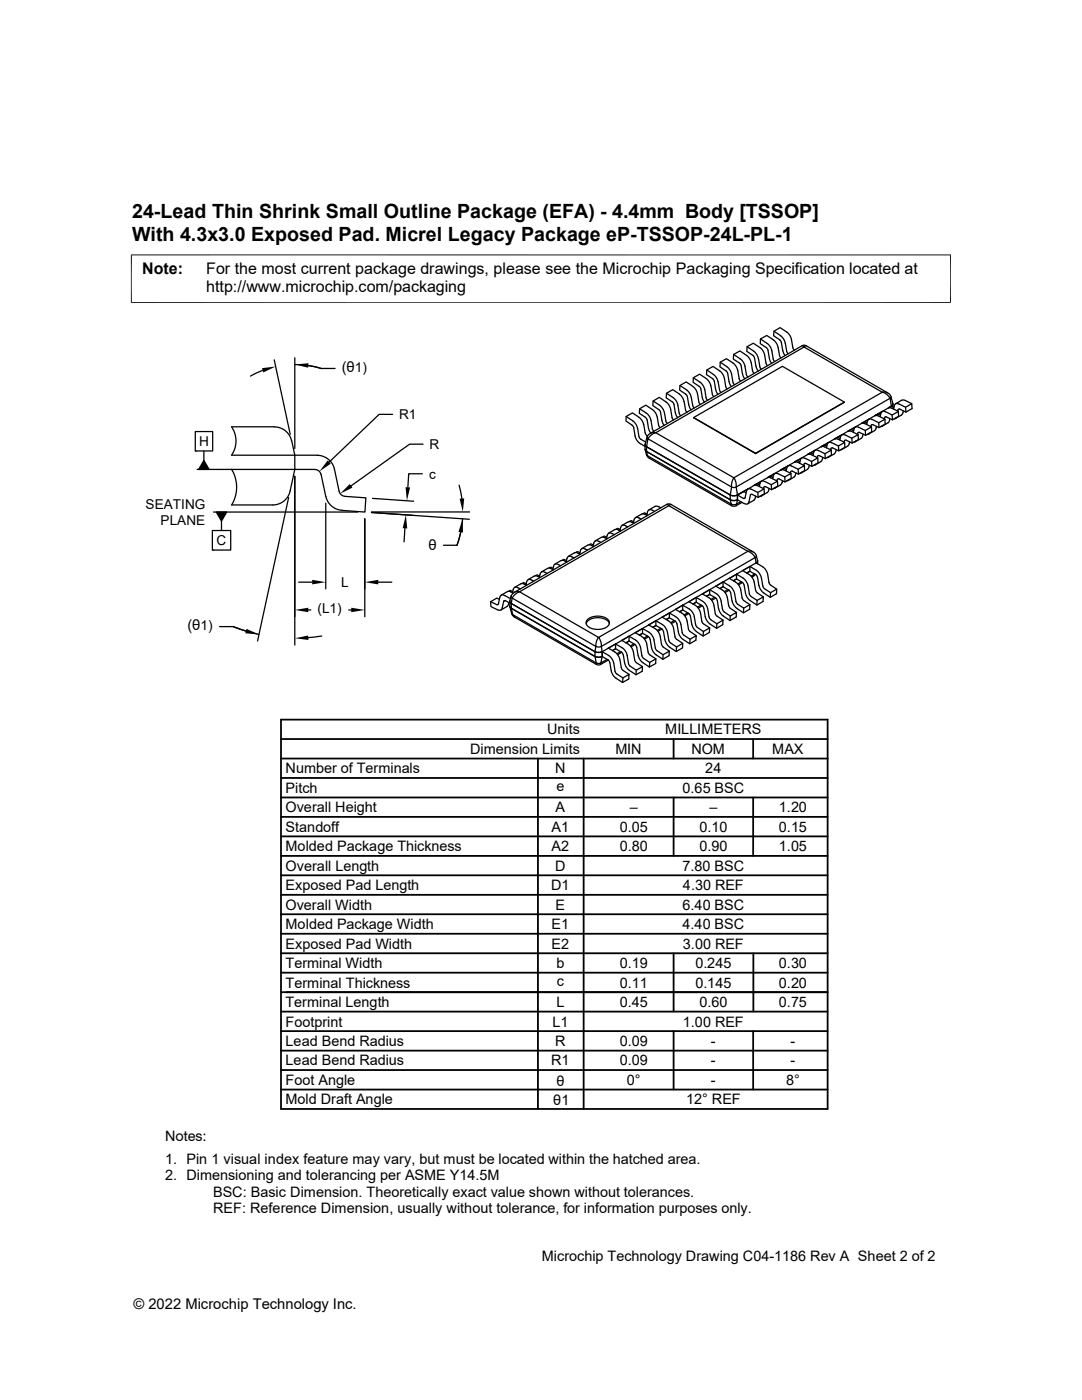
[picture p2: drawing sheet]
<svg xmlns="http://www.w3.org/2000/svg" width="216mm" height="279mm" viewBox="0 0 216 279" stroke-linecap="round" stroke-linejoin="round" font-family="sans-serif">
<g fill="none" stroke="#000" stroke-width=".25">
<path d="M52.4 73.9l-2.4 1.2M54.7 71.8l3.2 14.9M58.8 72.7l2.1 .2 3.3 .7M58.8 71.4v18.1M61.5 72.9l2.6 .7M64.2 73.5h2.7M133 78.5l1.5 1 .4 .5 .3 .6 .4 1.9 .2 .5M135.6 78.7a2.47 2.47 0 0 1 .9 1.4l.3 1.8 .3 .4M135.6 78.6l-1.4-.8-1.2 .7-.1 .9 1.5 1.1 .3 1.9M135.7 76.9l1.3 .9M137 77.8l.7 .9 .5 2.3 .3 .4M138.2 77.1l.8 .9 .5 2.3 .3 .4"/>
<path d="M138.2 77.1l-1.3-.9-1.2 .7-.1 1 1.5 1.1 .3 1.8 .5 1M138.3 75.4l1.5 1 .5 .5 .3 .8 .3 1.8 .3 .4M140.9 75.6l.6 .6 .3 .8M140.9 75.5l-1.3-.8-1.3 .7v.9l1.5 1.1 .4 2.2 .4 .7M141 73.9l1.7 1.1 .6 1.2M141.9 77l.3 1.7 .3 .4M142.2 75.6l.3 .4 .3 1.7M142.8 77.7l.5 1M143.3 76.2l.3 1.7 .3 .4M143.6 74l-1.3-.9-1.3 .8v.9l1.2 .8M143.6 74l.6 .6 .3 .9M143.7 72.3l1.3 .9a2.44 2.44 0 0 1 1 1.5l.3 1.7 .3 .4"/>
<path d="M144.5 75.5l.3 1.7 .3 .4M146.3 72.5l.7 .8 .5 2.3 .3 .5M146.3 72.5l-1.4-.9-1.2 .7v.9l1.4 1.1 .5 2.2 .3 .7M146.4 70.7l1.3 .9a2.29 2.29 0 0 1 1 1.5l.2 1.7 .3 .4M147.6 72.5l.3 .4 .2 1.7 .5 1M148.9 70.9l-1.3-.9-1.2 .7-.1 1 1.3 .8M148.9 70.9l.6 .6 .3 .7 .4 1.8M149.1 69.2l1.6 1.2 .6 1.2M150.2 74l.3 .5M150.2 70.9l.3 .5 .3 1.7 .5 1M151.3 71.6l.3 1.7 .3 .4M151.6 69.4l-1.3-.9-1.2 .7-.1 .9 1.2 .8"/>
<path d="M151.6 69.4l.6 .6 .3 .6 .3 1.9M151.7 67.6l1.5 1.1 .5 .5 .3 .6 .3 1.9 .3 .4M152.8 72.5l.4 .5M152.9 69.4l.3 .4 .4 2.1 .4 .6M154.3 67.8a2.29 2.29 0 0 1 .9 1.5l.3 1.6M154.3 67.8l-1.3-.8-1.3 .6v1l1.2 .8M154.4 66.1l1.4 .9M155.5 70.9l.4 .5M155.7 67l.6 .6 .4 .9M155.9 68.3l.4 2 .4 .7M155.9 68.4l-.3-.6-1.2-.8v-.9l1.3-.7 1.5 1 .4 .5 .3 .6 .3 1.9M156.7 68.5l.3 1.7 .3 .4"/>
<path d="M158.2 69.4l.3 .5M160 69l.4 .3-29.5 17.1-1.1 .1M160 69l.4-.1 .5 .1M160 69l-30.2 17.5M160.9 69l-.5 .3 15.6 9 .6-.1 .5 .2M160.9 69l16.2 9.4M177.1 78.4l.7 .7 .4 1.5-.3 .4M177.8 79.1l-.2 .4 .3 1.6M179.9 79.9l-1.2 .7M180 79.9h.5l1.4 .7M39 86.1h3.4v3.9h-3.4zM39 90h.1"/>
<path d="M39.3 93.7h19.5l-.9 4.3a3.5 3.5 0 0 1-3.5 2.8h-8.2a6.8 6.8 0 0 0 0-7.1M40.7 91.9l1 1.8h-2.1zM40.7 90v1.9M46.2 85.2a5 5 0 0 1 0 5.6M46.2 85.2h8.5M54.7 85.2a3.5 3.5 0 0 1 3.5 2.8M57.6 99.3l-6.2 28.6M58.2 88l.6 2.8v2.9h4.2l.6 .3 .5 .7M58.8 95v33.7M63.3 90.9a3.5 3.5 0 0 1 3.4 2.8l1 4.3a1.33 1.33 0 0 0 1.1 1.1l4.2 .3-.2 2.8-4.6-.3a3.5 3.5 0 0 1-3.2-2.8l-.9-4.4M63.3 90.8h-17.1M74.3 99.5l8.2 .5"/>
<path d="M78.3 82.7h-2.7l-9.9 9.5M84.3 94.6h-2.7l-.2 2.6M84.4 88.6h-2.7l-11.8 8.4h.2M91.6 96.8l.6 2.7M124.9 83.1l1.4 .9M126.3 84l.6 .6 .3 .9M126.4 85.4l.3 1.6a2.36 2.36 0 0 0 1 1.5l1 .6M126.4 85.4l-.3-.6-1.2-.8v-.9l1.3-.7 1.5 1 .4 .5 .4 .9 .2 1.6 .5 .6M127.2 85.5l.4 1.9 1.2 .8M127.6 81.6l1.5 1 .5 .5 .3 .6 .3 1.9 .3 .4M128.7 88.7v1M128.7 89.7l.3 .4"/>
<path d="M128.7 89.8a1.94 1.94 0 0 0 1 1.7M129 90.7l.2 .3M129 90.1l.2 .9M129 90.1l16.7 9.6 .2 .9 .5 .1 .6-.1 .2-.9M129 90.1v-.9l16.7 9.6M129 90.1l16.7 9.6v-.9M129.1 87.2l-.4 1.5 .3 .4M129.1 87.2l.2 .4-.3 1.6 16.7 9.6M129.1 83.8l-.3-.5-1.2-.8v-.9l1.3-.7 1.5 1 .4 .5 .3 .6 .3 1.8M129.1 83.8l.4 2 .4 .6M129.2 91l16.7 9.6 .1 .3M129.2 91l.5 .5"/>
<path d="M129.7 91.5l16.3 9.4M129.7 87l1.2-.6 15.5 9a2.85 2.85 0 0 0-.4 1.8l-16.7-9.6zM129.8 86.5l-.4 .3-.3 .4M130.3 80l1.7 1.2 .6 1.2M131.4 84.9l.3 .4M132.6 82.4l.3 1.7 .3 .4M134.4 83.8l-.3-.4-.3-1.7a2.32 2.32 0 0 0-.9-1.5l-1.3-.9-1.3 .7v.9l1.4 1.2 .5 2.1 .3 .7M134.8 82.4l.4 1M138.4 83.4l17.7-10.3 12.4 7.1-17.7 10.3M138.4 83.3l12.4 7.2M145.7 98.8l.7 .2 .8-.2 1.3 .7 .2-.2 .2-1.3a.59 .59 0 0 1 1-.4l1.3 .7 1.3-.7v1l-1.2 .7-1.2-.6h-.3l-.3 1.4a.59 .59 0 0 1-.4 .5 .59 .59 0 0 1-.6-.1M145.7 99.7l.7 .2 .8-.2"/>
<path d="M146.4 95.4l29.6-17.1a2.55 2.55 0 0 1 1.6 1.2l-30.7 17.7-.1-1zM148.9 98.4l-.5-.3-1.2 .7v.9l1.3 .8M149.2 97.6l-2 1.2-.3-1.6-.5 .1-.4-.1-.3 1.6M149.2 97.6l-2 1.2v.9M150.5 96.9h.6M150.8 99l-.3 .8-1.3 .8M151.1 96.9l1.4 .7M151.2 98.3l.1 1M151.5 97.1l.1-.6a.6 .6 0 0 1 1-.4l1.3 .6 1.2-.7 .1 1-1.2 .7-1.3-.6h-.2l-.1 .4M151.6 96.8l-.5-.3-.6 .4M151.9 96.1l-2.7 1.5M151.9 96l1.6-.7 1.6 .7"/>
<path d="M152 98.8l-.4 .3M153.5 97.5l-.3 .7-1.3 .8M153.9 96.7l.1 1M154.3 94.9l-.1 .6M154.3 94.9a.6 .6 0 0 1 1-.4l1.3 .7 1.2-.7 .1 1-1.3 .7-1.3-.7-.1 .1-.2 .4M154.6 94.5l-1.4 .8 .6-.3 .4 .3M154.7 97.3l-.4 .2M155.8 96.8l-1.3 .7M155.8 93.8h.6l1.4 .7M155.8 93.8l-1.2 .7M156.1 95.9l-.3 .8M156.6 95.2v1"/>
<path d="M156.9 93.7l-.5-.3-.5 .4M157 93.4l-.1 .6M157 93.4a.58 .58 0 0 1 .9-.4l1.4 .6 1.2-.7v1l-1.2 .7-1.2-.6M157.2 93l-1.3 .8M157.4 95.7l-.4 .3M158.1 94h-.3l-.1 .4M158.5 95.2l-1.3 .7M158.5 92.2l.7 .1M158.5 92.2l-1.2 .7M158.8 94.4l-.3 .8M159.2 92.3l1.3 .6M159.3 93.6v1"/>
<path d="M159.6 92.2l-.5-.3-.6 .3M159.9 91.4l-1.4 .8M160.1 94.2l-.5 .2M160.6 91.5a.57 .57 0 0 0-.9 .3l-.1 .7M160.6 91.4l1.3 .7 1.3-.7v1l-1.2 .7-1.3-.6h-.2l-.1 .4M161.1 93.7l-1.2 .7M161.2 90.7l-1.2 .7M161.2 90.7h.5l1.5 .7M161.4 93.2l-.3 .4M161.5 92.8l-.1 .4M161.9 92.1l.1 1M162.3 90.6l-.5-.3-.6 .4"/>
<path d="M162.3 90.3l-.1 .6M162.4 90.3a.58 .58 0 0 1 .9-.4l1.3 .7 1.3-.8v1l-1.2 .7-1.3-.6-.2 .1-.1 .3M162.8 92.6l-.5 .3M163.8 92.1l-1.2 .7M164.1 91.7l-.3 .4M164.2 91.3l-.1 .4M164.6 90.6l.1 .9M165 89.1l-.5-.3-.6 .3h.5l1.5 .7M165.3 88.3l-4.1 2.4M165.4 91.1l-.4 .2M165.9 88.4a.57 .57 0 0 0-.9 .4l-.1 .6M166 88.3l1.3 .7 1.2-.7 .1 1-1.2 .7-1.3-.6h-.2l-.1 .4"/>
<path d="M166.5 90.6l-1.3 .7M166.9 89.7l-.4 .9M167.3 89l.1 1M167.6 87.5l-.4-.3-.6 .4h.5l1.4 .7M168.1 89.5l-.4 .3M168.5 80.2l-17.7 10.3-12.4-7.1M168.6 86.8a.57 .57 0 0 0-.9 .4l-.1 .6M168.7 86.8l1.3 .7 1.2-.8 .1 1-1.3 .7-1.3-.6-.1 .1-.2 .3M169.2 89l-1.3 .7M169.5 88.2l-.3 .8M169.9 86.1l-.6-.1-4 2.3M169.9 86.1l1.3 .6"/>
<path d="M170 87.5v.9M170.8 88l-.5 .2M171.3 85.3a.57 .57 0 0 0-.9 .4l-.1 .6M171.3 85.3l1.4 .6 1.2-.7v1l-1.2 .7-1.3-.6h-.2l-.1 .4M171.9 87.5l-1.3 .7M172.2 86.6l-.3 .9M172.7 85.9v1M173.1 84.1l-.2 .6M173.1 84.1a.6 .6 0 0 1 .9-.4l1.3 .7 1.3-.7v.9l-1.2 .7-1.3-.6-.3 .2M173.5 86.4l-.5 .3M173.8 84.9v.3M173.9 85.2l-1.5-.7h-.4l-2.8 1.5 .6-.3 .5 .3"/>
<path d="M174.5 85.9l-1.2 .7M174.9 85.1l-.4 .8M175.3 84.4l.1 .9M175.7 82.5l-.1 .7M175.8 82.5a.58 .58 0 0 1 .9-.4l1.3 .7 1.3-.7v1l-1.2 .7-1.3-.6h-.2l-.1 .4M176 82.1l-1.4 .8 .6-.3 .5 .3M176.1 84.9l-.4 .3M176.6 83.7l-1.5-.7-.4-.1-2.8 1.6 .6-.3 .5 .2M177.6 83.5l-.3 .8-1.3 .8M177.9 81.1l-.6 .3 .6-.3 .5 .2M177.9 81.5l-.5-.1-1.4 .7M177.9 81.4l1.4 .7"/>
<path d="M178 82.8l.1 1M178.2 80.6v.6M178.8 83.3l-.4 .3M179.3 80.6a.57 .57 0 0 0-.9 .4l-.1 .6M179.4 80.6l1.3 .7 1.2-.7 .1 .9-1.2 .8-1.3-.7-.2 .1-.1 .3M180.1 82.4l-.2 .4-1.3 .7M180.3 82l-.1 .4M180.7 81.3l.1 1M42.4 105.9h3.6v3.9h-3.6zM42.4 109.8h.1M42.6 102.2h28.8M43.2 102.2h2l-1 1.8z"/>
<path d="M44.2 104v1.9M59.6 116.2h2.7M65 100.4v17.1M72.8 103.5v19.6M74.1 102.3l19.6 1.3M74.1 102.2h19.6M75.5 116.2h2.7M80.8 105.5l-.2 2.6M88.5 108.8h2.7M91.9 106.2l-.7 2.6M92.3 103.5l-.4 2.7-.7 2.6M99.6 119.6l-.5-.2-1.2 .7 .1 1 1.3 .6"/>
<path d="M100.8 119.8l-.3 .2M101.5 118l.3-.2 .5 .3M101.7 119.9l.1 .3 .2 .2M101.9 119.5l-1.2-.6a.59 .59 0 0 0-.6-.2 .59 .59 0 0 0-.4 .5l-.2 1.3M102 118.1l.4 .3M102 118.2l-.7-.2-1.3 .8M102 119l-.3 .9M102 119l.2 .4-.2 1 16.7 9.7M102.6 118.8l1.1-.7 15.7 9.1a2.59 2.59 0 0 0-.5 1.8l-16.7-9.6zM102.7 118.2l-.4 .3-.3 .5M103.8 117.5l-.4-.2a.59 .59 0 0 0-.6-.1 .59 .59 0 0 0-.4 .5l-.1 .6M104.2 116.4l.3-.1 .5 .2"/>
<path d="M104.6 116.6l-.6-.1-1.3 .7M104.6 116.6l.5 .2M105.1 116.1l-.2 .7M106.5 116l-.4-.2a.59 .59 0 0 0-.6-.2 .59 .59 0 0 0-.4 .5M106.8 114.9l.4-.2 .5 .3M107.3 115.1l-.6-.2-1.3 .8M107.3 115l.4 .3M107.8 114.6l-.2 .6M109.2 114.4l-.4-.2a.59 .59 0 0 0-.6-.1 .59 .59 0 0 0-.4 .5M109.5 113.3l.4-.1 .5 .2M110 113.5l-.6-.1-1.4 .7M110 113.5l.4 .2"/>
<path d="M111.8 112.9l-.4-.2a.59 .59 0 0 0-.6-.1 .59 .59 0 0 0-.4 .4l-.1 .7M112 111.9l-1.3 .7M112 111.9l.3-.1 .4 .2M112.2 111.8l.3-.2 .5 .3M112.7 112l.4 .2M114.5 111.4l-.4-.3a.59 .59 0 0 0-.6-.1 .59 .59 0 0 0-.4 .5l-.1 .6M114.9 110.3l.3-.2 .5 .2M115.4 110.4l-.7-.1-1.3 .7M115.4 110.4l.4 .2M116.8 109.6a.59 .59 0 0 0-.6-.1 .59 .59 0 0 0-.4 .4l-.1 .7M116.8 109.6l.4 .2M117.6 108.7l.3-.2 .5 .3"/>
<path d="M118 108.9l-.6-.1-1.3 .7M118 108.9l.4 .2M119.5 108.1a.59 .59 0 0 0-.6-.2 .59 .59 0 0 0-.4 .5l-.2 .6M119.5 108l.4 .2M120.2 107.2l.4-.2 .5 .2M120.7 107.3l-.6-.1-1.3 .7M120.7 107.3l.4 .2M122.2 106.5a.59 .59 0 0 0-.6-.1 .59 .59 0 0 0-.4 .4l-.2 .7M122.2 106.5l.4 .2M122.9 105.6l.4-.2 .5 .3M123.4 105.8l-.6-.1-1.4 .7M123.4 105.8l.4 .2"/>
<path d="M123.8 105.3l-.1 .6M124.8 104.9a.59 .59 0 0 0-.6-.1 .59 .59 0 0 0-.4 .5M124.8 104.9l.4 .3M125.6 104.1l.3-.2 .5 .2M126.1 104.2l-.6-.1-1.4 .8M126.1 104.2l.4 .3M126.5 103.7l-.1 .7M127.5 103.4a.59 .59 0 0 0-.6-.1 .59 .59 0 0 0-.4 .4M127.5 103.4l.4 .2M128.3 102.5l.3-.2 .5 .3M128.8 102.7l-.7-.1-1.3 .7M128.8 102.7l.4 .2"/>
<path d="M130.2 101.9a.59 .59 0 0 0-.6-.2 .59 .59 0 0 0-.4 .5l-.1 .6M130.2 101.8l.4 .3M130.7 101l-1.2 .8M130.7 101.1l.4-.1 .3 .2M131.4 101.1l.4 .2M133 100.7l.5-.1 .4 .1M133 100.7l.5 .2-29.8 17.2-.6-.1-.4 .2M133 100.7l-30.3 17.5M133.9 100.7l-.4 .2 15.7 9.1h.6l.4 .1M133.9 100.7l16.3 9.4M138.9 119.2l1.3 .8M138.9 119.2v1l1.3 .7 .2 .5"/>
<path d="M138.9 119.2l-1.4 .9M140.1 118.5l1.4 .8a2.36 2.36 0 0 1 1 1.5l.3 1.8 1.5 1.2M140.1 118.5l-1.2 .7M141.6 117.7v.9l1.3 .8 .2 .4M141.6 117.7l1.3 .7M141.6 118.6l-.6 .4M141.6 117.7l-1.5 .8M142.6 119.2l-.7 .4M142.8 119.4l-.8 .4M142.8 117l-1.2 .7M142.8 117l1.3 .8a2.36 2.36 0 0 1 1 1.5M142.9 118.5a2.36 2.36 0 0 1 1 1.5l.3 1.6"/>
<path d="M143.1 119.9l.3 1.6M144.3 116.1l1.3 .8M144.3 116.1v1l1.2 .7 .3 .5M144.3 117.1l-.6 .4M144.3 116.1l-1.5 .9M145.1 119.3l.3 1.7 .4 .4M145.2 117.7l-.7 .4M145.5 117.8l-.8 .5M145.5 115.4l1.3 .8a2.36 2.36 0 0 1 1 1.5l.3 1.7 .3 .4M145.5 115.4l-1.2 .7M145.6 116.9a2.5 2.5 0 0 1 1 1.5l.3 1.7 .3 .5 1.2 .8 1.2-.7v.9l-1.3 .7-1.3-.9M145.8 118.3l.3 1.6"/>
<path d="M146 100.9l.4 .1 .5-.1M146.1 119.9l.3 .9 .6 .6M147 114.6l1.3 .7M147 114.6v.9l1.4 1 .4 2.1 .3 .6 .6 .6M147 115.5l-.7 .4M147 114.6l-1.5 .8M147.8 100.1l-.8 .5-.1 .3M147.9 116.1l-.7 .4M148 100.3l-1.1 .6M148.2 116.2l-.8 .5M148.2 113.9l1.3 .7M148.2 113.9l-1.2 .7"/>
<path d="M148.3 115.4a2.5 2.5 0 0 1 1 1.5l.2 1.7 .4 .4 1.2 .8 1.2-.7v.9l-1.3 .8-1.3-.9M148.4 119.9l1.2 .8M149.5 114.7a2.36 2.36 0 0 1 1 1.5M149.6 114l-.6 .4M149.9 115l.7-.4-.5 .5M150.1 115.1v.1M150.2 110.1l.3 .2a1.87 1.87 0 0 1 .7 1.5l-.1 .3-.2 .2M150.5 116.2l.3 1.7 .3 .4M150.6 114.6h.1M150.7 114.6l-.6 .5M150.9 112.3l-2.7 1.6M150.9 112.3l1.3 .8"/>
<path d="M150.9 110.9l-.2 .4 .2 1M150.9 113.8a2.36 2.36 0 0 1 1 1.5M150.9 113.8l-1.3-.7v.9l1.4 .9 .5 2.2 .3 .6 .6 .6M151.1 119.8l-.1 1M151.1 118.3l1.2 .8M151.2 111.9v.6M151.9 115.3l.3 1.8 .3 .4 1.3 .8 1.2-.7-.1 .9-1.2 .7-1.3-.9M152.2 113.1a2.36 2.36 0 0 1 1 1.5M153.2 114.6l.3 1.8 1.5 1.2M153.8 118.3l-.1 .9M43.8 125.1h2.7l5.2 1.5M46.5 125.1l2.6 .8"/>
<path d="M61.5 121.7h.5M64.2 126.9l-2.7 .4M69.6 121.7h.5M97.9 120.1l1.3 .6 .2-.2M100.5 120l.4-.1 .8 .5M100.5 120l-.3 1.3a.57 .57 0 0 1-.9 .4M101.5 120.3l-.3 .7-1.3 .8M101.7 120v1.1l.3 .3M101.7 121.1l.4 1.3M102 121.4l.3 1.3M102 121.4l16.7 9.6v-.9M102 121.4v-1l16.7 9.7"/>
<path d="M102 121.4l16.7 9.6 .3 1.3 .4 .1 .5-.1 .3-1.3v-.9M102.1 122.4l.2 .3M102.1 122.4l.3 .5 .4 .3M102.3 122.7l16.7 9.6v.3M102.3 122.7l.5 .5M102.8 123.2l16.2 9.4M117 124.5a2.81 2.81 0 0 1 3.7-1l.5 .4 .4 .6M117.3 123.6a3.3 3.3 0 0 1 4.2 .3 1.28 1.28 0 0 1-1.3 1.6 2.83 2.83 0 0 1-3.2-1v-.6zM118.7 131l.7 .2 .8-.2M118.7 130l.7 .2 .8-.2M119 132.6l.4 .1 .4-.1M119.4 127.2l29.8-17.2 .7 .4 .8 .9-30.7 17.7a2.59 2.59 0 0 0-.6-1.8z"/>
<path d="M120.2 130.1v.9l1.4 .9 .4 2.2 .6 1 1.6 1.1 1.3-.7v-.9l-1.2 .7-1.4-.9-.2-.3-.2-1.8a2.5 2.5 0 0 0-1-1.5M120.2 130.1l-.2-1.1-.6 .1-.5-.1-.2 1.1M120.2 130.1l1.3 .7M121.1 131.6l-1.2 .7-.1 .3M121.4 131.7l-1.6 .9M121.4 129.3l-1.2 .8M121.4 129.3l1.3 .8M122.7 130.1a2.36 2.36 0 0 1 1 1.5M122.8 129.5l-.6 .3M123.7 131.6l.3 1.9 1.5 1.1M123.8 130l-.7 .5M124.1 130.2l-.8 .4"/>
<path d="M124.1 127.8l1.3 .7M124.1 129.3l-1.3-.8v1l1.4 .9 .4 1.9M124.1 129.3a2.36 2.36 0 0 1 1 1.5l.5 2 1.4 1 1.2-.8-.1 1-1.2 .7-1.6-1.2-.6-1.2M124.3 135.3l-.1 .9M125.4 128.6a2.36 2.36 0 0 1 1 1.5M125.5 127l1.3 .7M125.5 127v.9l1.4 .9 .4 2M125.5 127.9l-.6 .4M125.5 127l-4.1 2.3M126.4 130.1l.3 1.8 1.5 1.1M126.5 128.5l-.7 .4M126.7 128.6l-.8 .5"/>
<path d="M126.7 126.3l1.4 .7M126.7 126.3l-1.2 .7M126.8 127.7a2.5 2.5 0 0 1 1 1.5l.3 1.8 .3 .4M127 133.8l-.1 .9M127.3 130.8l.7 1.2 1.6 1.1 1.2-.7 .1-.9-1.3 .7-1.2-.8M128.1 127a2.36 2.36 0 0 1 1 1.5l.3 1.9 1.5 1.1M128.2 125.4v1l1.4 .9 .4 2.1 .6 1 1.7 1.2 1.2-.7 .1-1-1.3 .8-1.3-1-.5-2a2.36 2.36 0 0 0-1-1.5M128.2 125.4l1.3 .8M128.2 126.4l-.6 .3M128.2 125.4l-1.4 .9M129.2 126.9l-.7 .5M129.4 127.1l-.8 .4"/>
<path d="M129.4 124.7l-1.2 .7M129.4 124.7l1.3 .8a2.5 2.5 0 0 1 1 1.5l.4 1.8 1.5 1.1M129.6 132.2v.9M130.9 124.8l-.6 .4M131.9 125.4l-.8 .4M132.1 125.5l-.8 .5M132.1 123.2l1.3 .7a2.36 2.36 0 0 1 1 1.5l.3 1.9 1.5 1.1M132.2 124.7a2.36 2.36 0 0 1 1 1.5M132.2 124.6l-1.3-.7v.9l1.4 1 .6 2.5 .7 .8M132.3 130.7v.9M133.2 126.2l.3 1.7 .3 .4 1.2 .8 1.2-.7v.9l-1.3 .7-1.3-.8M133.6 122.3l1.3 .8"/>
<path d="M133.6 122.3v1l1.4 .9 .4 2.1 .6 1 1.6 1.2 1.3-.7v-.9l-1.2 .7-1.4-1-.2-.3-.2-1.7M133.6 123.3l-.7 .3M133.6 122.3l-4.2 2.4M134.5 123.8l-.7 .5M134.8 124l-.8 .4M134.8 121.6l1.3 .8a2.5 2.5 0 0 1 1 1.5l.3 1.8 1.5 1.2M134.8 121.6l-1.2 .7M134.9 123.1a2.36 2.36 0 0 1 .9 1.5M135 129.1l-.1 .9M136.2 120.8v.9l1.3 .8 .3 .4M136.2 120.8l1.3 .7M136.2 121.7l-.6 .4"/>
<path d="M136.2 120.8l-1.4 .8M137.2 122.3l-.7 .4M137.5 122.4l-.8 .5M137.5 120.1l-1.3 .7M137.5 120.1l1.3 .7a2.5 2.5 0 0 1 1 1.5l.3 1.9 1.5 1.1M137.5 121.6a2.36 2.36 0 0 1 1 1.5l.3 1.6M137.7 127.6l-.1 .9M137.8 123l.2 1.6M138 124.6l.4 .8 .6 .6M138.8 124.7l.3 .5 1.3 .8 1.2-.7-.1 .9-1.2 .7-1.3-.8M138.9 120.2l-.6 .3M139.9 120.8l-.7 .4"/>
<path d="M140.1 120.9l-.8 .4M140.2 120a2.36 2.36 0 0 1 1 1.5l.3 1.6M140.4 126l-.1 .9M140.4 121.4l.3 1.6M140.7 123l.4 .9 .5 .6M141.5 123.1l.3 .6 1.2 .8 1.3-.7-.1 .9-1.2 .7-1.4-.9M143 124.5v.9M143.4 121.5l.3 .8 .6 .6M144.2 121.6l.3 .5 1.2 .8 1.3-.7-.1 .9-1.2 .7-1.4-.8M145.7 122.9v.9M145.7 121.4l1.3 .8M148.4 121.4l-.1 .9"/>
</g>
<path d="M26.1 50.9h163.7M26.2 50.8v9.7M189.7 50.8v9.7M26.1 60.4h163.7" fill="none" stroke="#000" stroke-width=".2"/>
<g fill="#000">
<path d="M52.3 73.5l2.7-.3-2.5 1.1zM58.8 72.7l2.8-.2-.1 .9zM40.7 91.9l1 1.8h-2.1zM65.4 91.9l.6 .6-2.3 1.6zM69.8 96.6l.5 .7-2.4 1.2zM80.9 97.2l.9 .1-.6 2.6zM91.7 99.5h.9l-.2 2.7zM43.2 102.2h2l-1 1.8zM62.3 115.7l2.7 .5-2.7 .4zM72.8 116.2l2.7-.5v.9zM81 102.7l.3 2.8-1-.1zM92.3 103.5l.1 2.8-.9-.1z"/>
<path d="M49.2 125.5l2.5 1.1-2.7-.2zM58.8 121.7l2.7-.4v.9zM58.8 127.4l2.7-.6v.9zM70.1 121.3l2.7 .4-2.7 .5z"/>
</g>
<g fill="none" stroke="#000" stroke-width=".36">
<path d="M56.1 159.2h109M56.1 155.3h109M56.1 151.4h109M56.1 147.5h109M56.1 143.6h109v77.7h-109zM107.3 151.4v69.9M116.5 151.4v69.9M134.4 147.5v3.9M134.4 159.2v11.6M150.3 147.5v3.9M150.3 159.2v11.6M56.1 163h109"/>
<path d="M56.1 170.8h109M56.1 166.9h109M56.1 174.7h109M56.1 178.6h109M56.1 194.1h109M56.1 182.5h109M56.1 186.4h109M56.1 198h109M56.1 190.2h109M134.4 190.2v11.7M150.3 190.2v11.7M56.1 201.9h109"/>
<path d="M56.1 213.6h109M56.1 205.8h109M56.1 209.7h109M56.1 217.4h109M134.4 205.8v11.6M150.3 205.8v11.6"/>
</g>
<g font-size="3.9">
<text x="26.4" y="43.5">24-Lead Thin Shrink Small Outline Package (EFA) - 4.4mm Body [TSSOP]</text>
<text x="26.4" y="48">With 4.3x3.0 Exposed Pad. Micrel Legacy Package eP-TSSOP-24L-PL-1</text>
</g>
<g font-size="3.2">
<text x="28.4" y="54.6">Note:</text>
<text x="41.1" y="58.3">http://www.microchip.com/packaging</text>
<text x="41.1" y="54.6">For the most current package drawings, please see the Microchip Packaging Specification located at</text>
</g>
<g font-size="2.9">
<text x="68.2" y="74.3">(θ1)</text>
<text x="85.5" y="109.9">θ</text>
<text x="37.4" y="125.8">(θ1)</text>
<text x="109.2" y="146.6">Units</text>
<text x="132.8" y="146.6">MILLIMETERS</text>
<text x="57" y="154.3">Number of Terminals</text>
<text x="93.8" y="150.5">Dimension Limits</text>
<text x="110.8" y="154.3">N</text>
<text x="122.8" y="150.5">MIN</text>
<text x="138" y="150.5">NOM</text>
<text x="140.7" y="154.3">24</text>
<text x="154.1" y="150.5">MAX</text>
<text x="57" y="158.2">Pitch</text>
<text x="111" y="157.9">e</text>
<text x="136.2" y="158.2">0.65 BSC</text>
<text x="57" y="162.1">Overall Height</text>
<text x="57" y="166">Standoff</text>
<text x="110.1" y="166">A1</text>
<text x="110.9" y="162.1">A</text>
<text x="123.7" y="166">0.05</text>
<text x="125.7" y="162.1">–</text>
<text x="139.6" y="166">0.10</text>
<text x="141.5" y="162.1">–</text>
<text x="155.4" y="162.1">1.20</text>
<text x="155.4" y="166">0.15</text>
<text x="57" y="173.8">Overall Length</text>
<text x="57" y="169.9">Molded Package Thickness</text>
<text x="110.1" y="169.9">A2</text>
<text x="110.8" y="173.8">D</text>
<text x="123.7" y="169.9">0.80</text>
<text x="136.2" y="173.8">7.80 BSC</text>
<text x="139.6" y="169.9">0.90</text>
<text x="155.4" y="169.9">1.05</text>
<text x="57" y="177.7">Exposed Pad Length</text>
<text x="110" y="177.7">D1</text>
<text x="136.3" y="177.7">4.30 REF</text>
<text x="57" y="181.5">Overall Width</text>
<text x="57" y="185.4">Molded Package Width</text>
<text x="110.1" y="185.4">E1</text>
<text x="110.8" y="181.5">E</text>
<text x="136.2" y="181.5">6.40 BSC</text>
<text x="136.2" y="185.4">4.40 BSC</text>
<text x="57" y="189.3">Exposed Pad Width</text>
<text x="110.1" y="189.3">E2</text>
<text x="136.3" y="189.3">3.00 REF</text>
<text x="57" y="193.2">Terminal Width</text>
<text x="57" y="197.1">Terminal Thickness</text>
<text x="111" y="193.2">b</text>
<text x="111.1" y="196.8">c</text>
<text x="123.7" y="193.2">0.19</text>
<text x="123.7" y="197.1">0.11</text>
<text x="138.7" y="193.2">0.245</text>
<text x="138.7" y="197.1">0.145</text>
<text x="155.4" y="197.1">0.20</text>
<text x="155.4" y="193.2">0.30</text>
<text x="57" y="201">Terminal Length</text>
<text x="111" y="201">L</text>
<text x="123.7" y="201">0.45</text>
<text x="139.6" y="201">0.60</text>
<text x="155.4" y="201">0.75</text>
<text x="57" y="204.9">Footprint</text>
<text x="57" y="208.7">Lead Bend Radius</text>
<text x="110.2" y="204.9">L1</text>
<text x="110.8" y="208.7">R</text>
<text x="123.7" y="208.7">0.09</text>
<text x="136.3" y="204.9">1.00 REF</text>
<text x="141.9" y="208.7">-</text>
<text x="157.8" y="208.7">-</text>
<text x="57" y="212.6">Lead Bend Radius</text>
<text x="110" y="212.6">R1</text>
<text x="123.7" y="212.6">0.09</text>
<text x="141.9" y="212.6">-</text>
<text x="157.8" y="212.6">-</text>
<text x="57" y="216.5">Foot Angle</text>
<text x="57" y="220.4">Mold Draft Angle</text>
<text x="110.4" y="220.6">θ1</text>
<text x="111" y="216.7">θ</text>
<text x="125.1" y="216.5">0°</text>
<text x="136.9" y="220.4">12° REF</text>
<text x="141.9" y="216.5">-</text>
<text x="156.9" y="216.5">8°</text>
<text x="32.9" y="227.6">Notes:</text>
<text x="32.9" y="232.2">1. Pin 1 visual index feature may vary, but must be located within the hatched area.</text>
<text x="32.9" y="235.5">2. Dimensioning and tolerancing per ASME Y14.5M</text>
<text x="42.5" y="238.8">BSC: Basic Dimension. Theoretically exact value shown without tolerances.</text>
<text x="42.5" y="242.2">REF: Reference Dimension, usually without tolerance, for information purposes only.</text>
<text x="108.1" y="251.7">Microchip Technology Drawing C04-1186 Rev A Sheet 2 of 2</text>
<text x="26.6" y="261.3">© 2022 Microchip Technology Inc.</text>
</g>
<g font-size="2.7">
<text x="79.6" y="83.7">R1</text>
<text x="39.7" y="89">H</text>
<text x="85.7" y="89.6">R</text>
<text x="85.7" y="95.5">c</text>
<text x="29.1" y="101.6">SEATING</text>
<text x="32" y="104.8">PLANE</text>
<text x="43.2" y="108.8">C</text>
<text x="68.1" y="117.2">L</text>
<text x="63.4" y="122.4">(L1)</text>
</g>
</svg>
